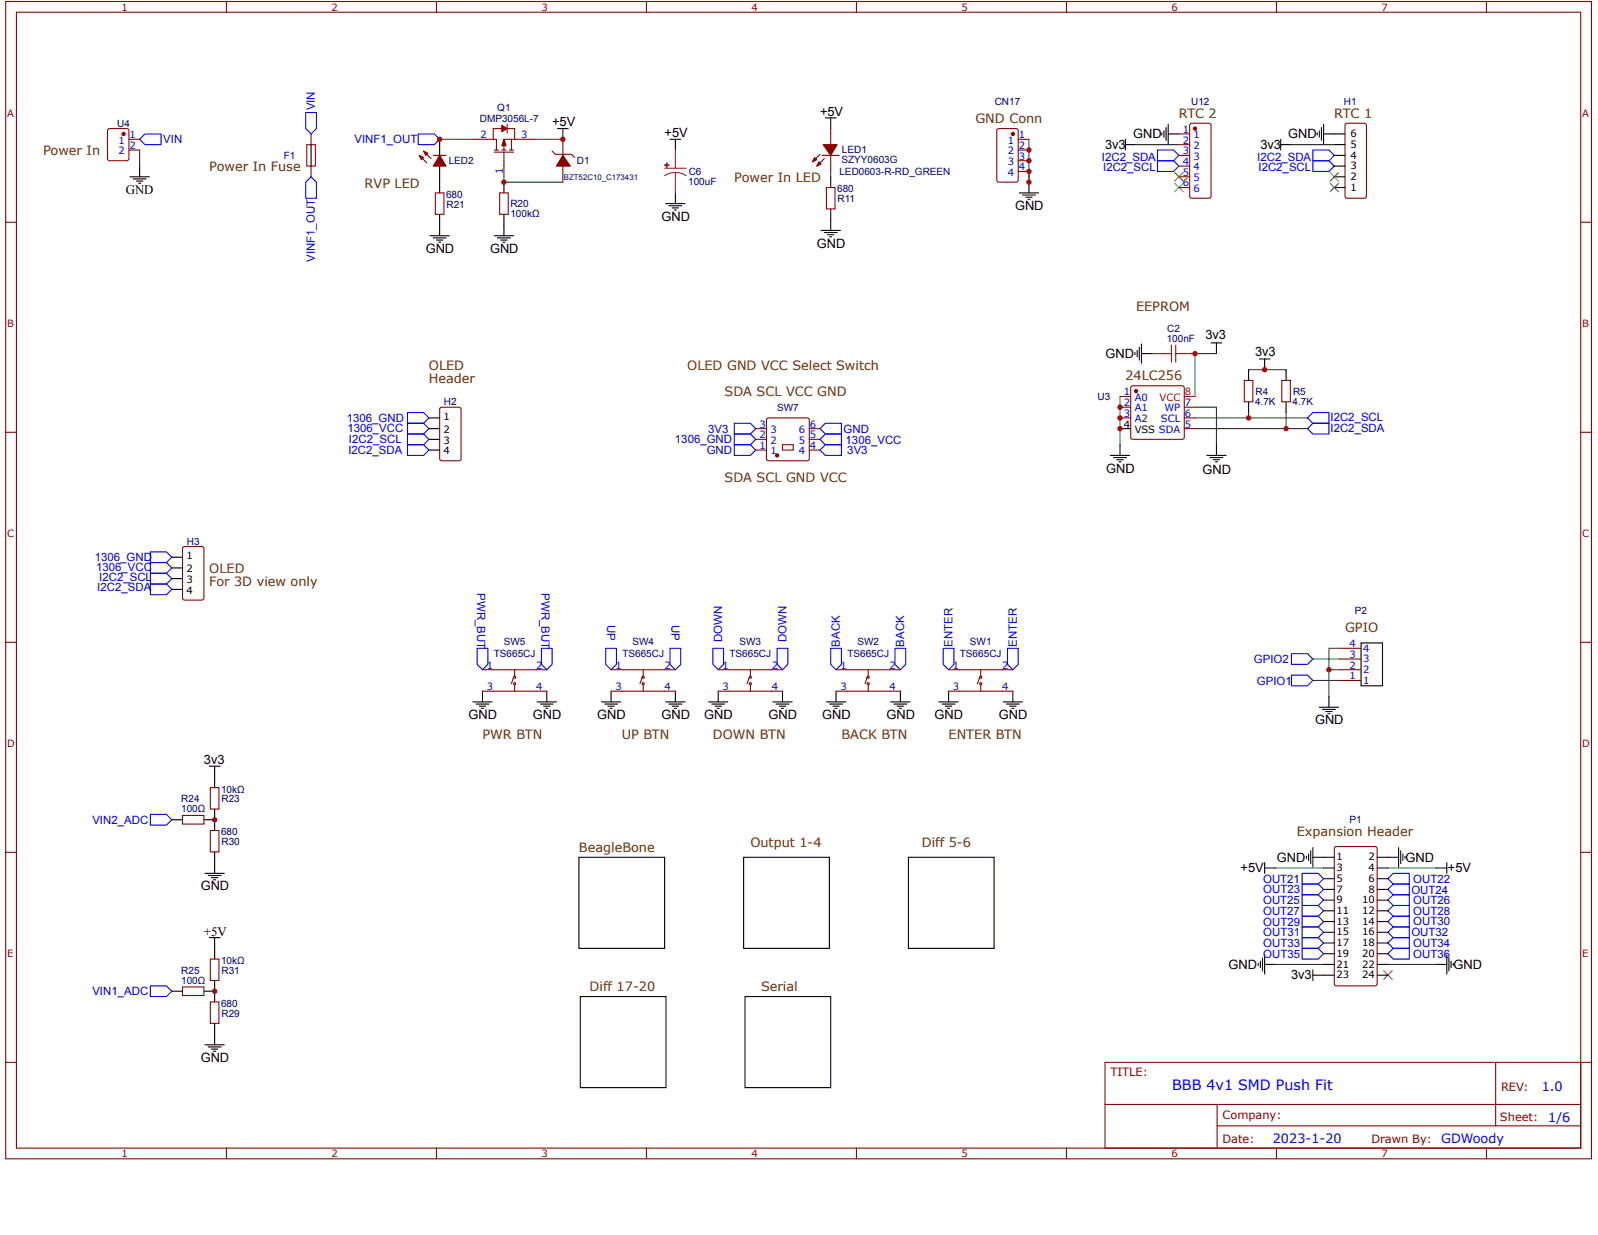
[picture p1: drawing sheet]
<svg xmlns="http://www.w3.org/2000/svg" width="279mm" height="216mm" viewBox="0 0 279 216" stroke-linecap="round" stroke-linejoin="round" font-family="sans-serif">
<g fill="none" stroke="#080" stroke-width=".19">
<path d="M24.4 26.2v2.8M88.1 30.9v.9h10.3M179.9 24.4v7.4M198.6 25.3h7.5M225.8 25.3h7.5M195.8 69.3v8.4M208.9 71.2h3.8v6.5M208.9 74.9h19.7M208.9 73.1h19.7M212.7 61.8h-3.8v7.5M218.3 72.1v1M218.3 64.6h6.6"/>
<path d="M224.9 72.1v2.8M229.5 119h4.7M229.5 115.2h4.7M232.4 117.1h1.8M234.2 113.3h-1.8v8.5M223 151.7h8.4M242.7 151.7h8.4M223 168.6h8.4M242.7 168.6h8.4"/>
</g>
<g fill="none" stroke="#000" stroke-width=".19">
<path d="M22.7 30.9h3.4M23.3 31.3h2.2M23.9 31.7h1.1M24.2 32h.4M24.4 29v1.9M76.9 31.8v1.9M76.9 37.5v1.8M88.1 31.8v1.9M88.1 37.5v1.8M144.3 20.6h1.9M145.2 20.6v1.9M145.2 30.9v1.9"/>
<path d="M145.2 36.5v3.8M178.2 33.7h3.4M178.8 34.1h2.2M179.3 34.5h1.2M179.7 34.8h.4M179.9 31.8v1.9M196.8 25.3h1.8M196.8 24.4v1.8M203.1 23.2v.4M203.5 22.9v1.1M203.9 22.3v2.2M204.3 23.4h1.8"/>
<path d="M204.3 21.7v3.4M223.9 25.3h1.9M223.9 24.4v1.8M230.3 23.2v.4M230.7 22.9v1.1M231 22.3v2.2M231.4 23.4h3.8M231.4 21.7v3.4M233.3 25.3h1.9M233.3 32.8h1.9M233.3 30.9h1.9M233.3 29h1.9"/>
<path d="M233.3 27.2h1.9M143.6 40.3h3.3M144.1 40.7h2.3M144.7 41h1.1M145.1 41.4h.3M211.7 59.9h1.9M212.7 59.9v1.9M75 73.1h1.9M75 74.9h1.9M75 76.8h1.9M75 78.7h1.9M194.1 79.6h3.4"/>
<path d="M194.7 80h2.2M195.8 77.7v1.9M198.4 61.6v.4M198.8 61.3v1.1M199.2 60.7v2.2M199.6 61.8h1.8M199.6 60.1v3.4M211 79.6h3.4M211.6 80h2.2M212.7 77.7v1.9M218.3 64.6v1.9M218.3 70.2v1.9"/>
<path d="M220.2 62.8h1.9M221.1 62.8v1.8M224.9 64.6v1.9M224.9 70.2v1.9M30 97.4h1.9M30 99.3h1.9M195.3 80.4h1.1M195.6 80.7h.4M212.1 80.4h1.1M212.5 80.7h.4M30 101.2h1.9M30 103h1.9"/>
<path d="M238 112.4h3.7v7.5h-3.7zM36.6 133.9h1.9M37.5 133.9v3.8M230.7 123.6h3.3M231.2 124h2.3M231.8 124.4h1.1M232.2 124.8h.3M232.4 121.8v1.8M30 143.3h1.9M35.7 143.3h1.8M35.8 152.7h3.4M36.4 153.1h2.3"/>
<path d="M37 153.4h1.1M37.3 153.8h.4M37.5 141.4v3.8M37.5 148.9v3.8M101.2 149.9h15v15.9h-15zM130 149.9h15v15.9h-15zM158.8 149.9h15v15.9h-15zM221.1 150.8v1.9M221.1 151.7h1.9M228.4 149.7v.4M228.8 149.3v1.1M229.2 148.7v2.3"/>
<path d="M229.5 149.9h3.8M229.5 148.2v3.4M231.4 151.7h1.9M231.4 153.6h1.9M231.4 155.5h1.9M231.4 157.4h1.9M231.4 159.2h1.9M240.8 149.9h3.7M240.8 151.7h1.9M240.8 153.6h1.9M240.8 155.5h1.9M240.8 157.4h1.9"/>
<path d="M240.8 159.2h1.9M244.5 148.2v3.4M244.9 148.7v2.3M245.3 149.3v1.1M245.7 149.7v.4M251.1 151.7h1.9M253 150.8v1.9M30 173.3h1.9M35.7 173.3h1.8M36.6 163.9h1.9M37.5 163.9v3.8M37.5 171.4v3.8"/>
<path d="M37.5 178.9v3.8M101.5 174.2h14.9v15.9h-14.9zM130.3 174.2h14.9v15.9h-14.9zM220 168.4v.4M220.4 168v1.2M220.7 167.5v2.2M221.1 166.9v3.4M221.1 168.6h1.9M229.5 169.5v1.9M229.5 170.5h3.8M231.4 168.6h1.9M231.4 161.1h1.9"/>
<path d="M231.4 163h1.9M231.4 164.9h1.9M231.4 166.7h1.9M240.8 168.6h1.9M240.8 170.5h1.9M240.8 161.1h1.9M240.8 163h1.9M240.8 164.9h1.9M240.8 166.7h1.9M251.1 168.6h1.9M253 166.9v3.4M253.3 167.5v2.2"/>
<path d="M253.7 168v1.2M254.1 168.4v.4M35.8 182.7h3.4M36.4 183h2.3M37 183.4h1.1M37.3 183.8h.4"/>
</g>
<g fill="none" stroke="#00f" stroke-width=".19">
<path d="M53.5 19.7h1.8v2.8l-.9 .9-.9-.9zM25.4 23.4h2.8v1.9h-2.8l-1-.9zM202.4 26.2h2.8l.9 1-.9 .9h-2.8zM202.4 28.1h2.8l.9 .9-.9 1h-2.8zM229.5 26.2h2.9l.9 1-.9 .9h-2.9zM229.5 28.1h2.9l.9 .9-.9 1h-2.9zM71.2 72.1h2.9l.9 1-.9 .9h-2.9zM71.2 74h2.9l.9 .9-.9 1h-2.9zM71.2 75.9h2.9l.9 .9-.9 .9h-2.9zM71.2 77.7h2.9l.9 1-.9 .9h-2.9zM228.6 73.1l.9-1h2.9v1.9h-2.9zM229.5 74h2.9v1.9h-2.9l-.9-1z"/>
<path d="M26.3 96.5h2.8l.9 .9-.9 1h-2.8zM26.3 98.4h2.8l.9 .9-.9 .9h-2.8zM26.3 100.2h2.8l.9 1-.9 .9h-2.8zM26.3 102.1h2.8l.9 .9-.9 1h-2.8zM225.8 114.3h2.8l.9 .9-.9 .9h-2.8zM225.8 118h2.8l.9 1-.9 .9h-2.8zM26.3 142.4h2.8l.9 .9-.9 .9h-2.8zM227.7 158.3h2.8l.9 .9-.9 1h-2.8zM227.7 156.4h2.8l.9 1-.9 .9h-2.8zM227.7 154.5h2.8l.9 1-.9 .9h-2.8zM227.7 152.7h2.8l.9 .9-.9 .9h-2.8zM242.7 157.4l.9-1h2.8v1.9h-2.8z"/>
<path d="M243.6 154.5h2.8v1.9h-2.8l-.9-.9zM243.6 152.7h2.8v1.8h-2.8l-.9-.9zM243.6 158.3h2.8v1.9h-2.8l-.9-1zM26.3 172.3h2.8l.9 1-.9 .9h-2.8zM227.7 160.2h2.8l.9 .9-.9 .9h-2.8zM227.7 162h2.8l.9 1-.9 .9h-2.8zM227.7 163.9h2.8l.9 1-.9 .9h-2.8zM227.7 165.8h2.8l.9 .9-.9 1h-2.8zM242.7 166.7l.9-.9h2.8v1.9h-2.8zM243.6 160.2h2.8v1.8h-2.8l-.9-.9zM243.6 162h2.8v1.9h-2.8l-.9-.9zM243.6 163.9h2.8v1.9h-2.8l-.9-.9z"/>
</g>
<g fill="none" stroke="#800" stroke-width=".19">
<path d="M76.1 33.7h1.5v3.8h-1.5zM87.4 33.7h1.5v3.8h-1.5zM96.5 26.4l.6 .6h2.8l.6 .5M98.4 24.4v2.8M98.4 29v2.8M144.5 32.8h1.5v3.7h-1.5zM235.4 21.6l3.1-.1 .2 .1 .2 .3v12.4l-.2 .3-.2 .1h-3l-.1-.1-.2-.3v-12.4zM77.1 71.2h3.1l.4 .2v8.8l-.2 .3-3.2 .1-.3-.2v-8.8zM201.4 61.8h1.9M207.1 61.8h1.8M217.6 66.5h1.5v3.7h-1.5zM224.1 66.5h1.5v3.7h-1.5z"/>
<path d="M32.1 95.6l3.2-.1 .3 .2 .1 8.8-.2 .4h-3.2l-.3-.2-.1-8.8zM234.2 119h3.8M234.2 117.1h3.8M234.2 115.2h3.8M234.2 113.3h3.8M36.8 137.7h1.5v3.7h-1.5zM31.9 142.6h3.8v1.5h-3.8zM36.8 145.2h1.5v3.7h-1.5zM233.3 148.2l.4-.2h6.7l.3 .2 .1 23.8-.2 .3h-6.9l-.4-.1zM31.9 172.5h3.8v1.5h-3.8zM36.8 175.2h1.5v3.7h-1.5zM36.8 167.7h1.5v3.7h-1.5z"/>
</g>
<g fill="#000">
<path d="M205.4 30.2l1.5 1.5zM206.9 30.2l-1.5 1.5z"/>
<path d="M205.4 32l1.5 1.5zM206.9 32l-1.5 1.5z"/>
<path d="M232.5 30.2l1.5 1.5zM232.5 31.7l1.5-1.5z"/>
<path d="M232.5 32l1.5 1.5zM234 32l-1.5 1.5z"/>
<path d="M241.9 169.7l1.5 1.5zM243.4 169.7l-1.5 1.5z"/>
</g>
<path d="M205.4 30.2l1.5 1.5M205.4 32l1.5 1.5M206.9 30.2l-1.5 1.5M206.9 32l-1.5 1.5M232.5 30.2l1.5 1.5M232.5 32l1.5 1.5M234 30.2l-1.5 1.5M234 32l-1.5 1.5M241.9 169.7l1.5 1.5M243.4 169.7l-1.5 1.5" fill="none" stroke="#3c3" stroke-width=".19"/>
<path d="M203.3 61.8h1.5M204.8 60.3v3M205.6 61.8h1.5M205.6 60.3v3" fill="none" stroke="#a00000" stroke-width=".19"/>
<path d="M98.4 27.2l1.3 1.8h-2.4z" fill="#800"/>
<path d="M98.4 27.2l1.3 1.8h-2.4zM174.3 22.7l.4-.2h3l.3 .2v8.8l-.2 .3h-3.1l-.4-.1z" fill="none" stroke="#800" stroke-width=".19"/>
<path d="M76.9 39.3v1.9M88.1 39.3v1.9M97.5 22.5h1.8M98.4 22.5v1.9M75.2 41.2h3.4M75.7 41.6h2.3M76.3 42h1.1M76.7 42.3h.4M86.4 41.2h3.4M87 41.6h2.2M87.5 42h1.2M87.9 42.3h.4" fill="none" stroke="#000" stroke-width=".19"/>
<path d="M76.9 24.4h5.6M93.7 24.4h4.7" fill="none" stroke="#080" stroke-width=".19"/>
<path d="M53.5 31.8l.9-.9 .9 .9v2.9h-1.8zM73.1 23.4h2.8l1 1-1 .9h-2.8z" fill="none" stroke="#00f" stroke-width=".19"/>
<circle cx="177.1" cy="23.4" r=".28" fill="#800"/>
<g fill="none" stroke="#800" stroke-width=".19">
<path d="M54.4 23.4v1.9M54.4 29v1.9M178 24.4h1.9M178 26.2h1.9M178 28.1h1.9M178 30h1.9M197.8 67.6l.3-.2 8.8 .1 .2 .3-.1 8.8-.3 .2h-8.8l-.2-.4z"/>
<circle cx="177.1" cy="23.4" r=".28"/>
</g>
<path d="M53.6 25.3h1.5v3.7h-1.5z" fill="none" stroke="#a00000" stroke-width=".19"/>
<path d="M54.4 25.3v3.7" fill="none" stroke="#000" stroke-width=".19"/>
<circle cx="198.6" cy="68.4" r=".28" fill="#800"/>
<g fill="none" stroke="#800" stroke-width=".19">
<path d="M19 22.5h3.2l.3 .2v5l-.1 .3-3.2 .1-.4-.2v-5zM195.8 69.3h1.9M195.8 71.2h1.9M195.8 73.1h1.9M207.1 71.2h1.8M207.1 73.1h1.8M207.1 74.9h1.8"/>
<circle cx="198.6" cy="68.4" r=".28"/>
</g>
<path d="M195.8 74.9h1.9" fill="none" stroke="#000" stroke-width=".19"/>
<path d="M207.1 69.3h1.8" fill="none" stroke="#f00" stroke-width=".19"/>
<circle cx="21.6" cy="23.4" r=".28" fill="#800"/>
<g fill="none" stroke="#800" stroke-width=".19">
<path d="M22.5 24.4h1.9M22.5 26.2h1.9M208.1 21.7l.3-.2h3l.3 .2v.2v12.4v.2l-.3 .2h-3l-.2-.1-.2-.3z"/>
<circle cx="21.6" cy="23.4" r=".28"/>
</g>
<circle cx="208.9" cy="22.5" r=".28" fill="#800"/>
<g fill="none" stroke="#800" stroke-width=".19">
<path d="M206.1 23.4h1.9M206.1 25.3h1.9M206.1 27.2h1.9M206.1 29h1.9M206.1 30.9h1.9M206.1 32.8h1.9"/>
<circle cx="208.9" cy="22.5" r=".28"/>
</g>
<path d="M143.9 25.3h2.5l-1.2 1.9z" fill="#800"/>
<path d="M143.4 27l-1.3 1.3M143.7 27.2h3M143.9 25.3h2.5l-1.2 1.9zM144.1 27.7l-1.3 1.3M145.2 22.5v2.8M145.2 27.2v2.8" fill="none" stroke="#800" stroke-width=".19"/>
<path d="M142.4 27.5l.4 .4-.7 .4z" fill="#800"/>
<path d="M142.4 27.5l.4 .4-.7 .4z" fill="none" stroke="#800" stroke-width=".19"/>
<path d="M143.2 28.3l.4 .4-.8 .3z" fill="#800"/>
<g fill="none" stroke="#800" stroke-width=".19">
<path d="M143.2 28.3l.4 .4-.8 .3zM84.4 117.1h11.2M89.8 118.4l-.4 1.1M90 117.1v1.1M90 119.7v1.1M106.8 117.1h11.3M112.3 118.4l-.4 1.1M112.5 117.1v1.1M112.5 119.7v1.1M125.6 117.1h11.2M131 118.4l-.4 1.1M131.2 117.1v1.1"/>
<path d="M131.2 119.7v1.1M146.2 117.1h11.2M151.6 118.4l-.4 1.1M151.8 117.1v1.1M151.8 119.7v1.1M165.9 117.1h11.2M171.3 118.4l-.4 1.1M171.5 117.1v1.1M171.5 119.7v1.1M84.4 120.8h11.2M106.8 120.8h11.3M125.6 120.8h11.2"/>
<path d="M146.2 120.8h11.2M165.9 120.8h11.2"/>
<circle cx="90" cy="119.5" r=".19"/>
<circle cx="90" cy="118.4" r=".19"/>
<circle cx="112.5" cy="119.5" r=".19"/>
<circle cx="112.5" cy="118.4" r=".19"/>
<circle cx="131.2" cy="119.5" r=".19"/>
<circle cx="131.2" cy="118.4" r=".19"/>
<circle cx="151.8" cy="119.5" r=".19"/>
<circle cx="151.8" cy="118.4" r=".19"/>
<circle cx="171.5" cy="119.5" r=".19"/>
<circle cx="171.5" cy="118.4" r=".19"/>
</g>
<path d="M145.2 30v.9" fill="none" stroke="#080" stroke-width=".19"/>
<path d="M83.4 113.3h1.9v2.8l-.9 1-1-1zM94.7 113.3h1.8v2.8l-.9 1-.9-1zM105.9 113.3h1.9v2.8l-1 1-.9-1zM117.1 113.3h1.9v2.8l-.9 1-1-1zM124.6 113.3h1.9v2.8l-.9 1-1-1zM135.9 113.3h1.9v2.8l-1 1-.9-1zM145.2 113.3h1.9v2.8l-.9 1-1-1zM156.5 113.3h1.9v2.8l-1 1-.9-1zM164.9 113.3h1.9v2.8l-.9 1-1-1zM176.2 113.3h1.8v2.8l-.9 1-.9-1z" fill="none" stroke="#00f" stroke-width=".19"/>
<g fill="none" stroke="#000" stroke-width=".19">
<path d="M116.4 35.6h3.4M117 36h2.2M117.1 24.4h1.9M117.5 36.3h1.1M117.9 36.7h.4M118.1 24.4v1.8M118.1 33.7v1.9M82.7 122.7h3.3M83.2 123.1h2.3M83.8 123.5h1.1M84.2 123.8h.3M84.4 120.8v1.9"/>
<path d="M93.9 122.7h3.4M94.5 123.1h2.2M95 123.5h1.2M95.4 123.8h.4M95.6 120.8v1.9M105.2 122.7h3.3M105.7 123.1h2.3M106.3 123.5h1.1M106.7 123.8h.3M106.8 120.8v1.9M116.4 122.7h3.4M117 123.1h2.2"/>
<path d="M117.5 123.5h1.1M117.9 123.8h.4M118.1 120.8v1.9M123.9 122.7h3.4M124.5 123.1h2.2M125 123.5h1.1M125.4 123.8h.4M125.6 120.8v1.9M135.1 122.7h3.4M135.7 123.1h2.2M136.3 123.5h1.1M136.6 123.8h.4"/>
<path d="M136.8 120.8v1.9M144.5 122.7h3.4M145.1 123.1h2.2M145.6 123.5h1.1M146 123.8h.4M146.2 120.8v1.9M155.7 122.7h3.4M156.3 123.1h2.2M156.9 123.5h1.1M157.2 123.8h.4M157.4 120.8v1.9M164.2 122.7h3.3"/>
<path d="M164.7 123.1h2.3M165.3 123.5h1.1M165.7 123.8h.3M165.9 120.8v1.9M175.4 122.7h3.4M176 123.1h2.2M176.5 123.5h1.2M176.9 123.8h.4M177.1 120.8v1.9"/>
</g>
<path d="M88.1 24.4l.4 1.1h-.8z" fill="#800"/>
<path d="M88.1 24.4l.4 1.1h-.8z" fill="none" stroke="#800" stroke-width=".19"/>
<path d="M87.7 21.9l1 .6-1 .5z" fill="#800"/>
<g fill="none" stroke="#800" stroke-width=".19">
<path d="M1 .3h277.3v202.3h-277.3zM2.9 2.1h273.5v198.6h-273.5zM39.6 .3v1.8M76.3 .3v1.8M113 .3v1.8M149.7 .3v1.8M186.5 .3v1.8M223.2 .3v1.8M259.9 .3v1.8M1 38.9h1.9M82.5 24.4h3.7M86.4 26.6h3.4"/>
<path d="M86.4 26.2h.8M87.7 21.9l1 .6-1 .5zM87.7 22.5h-1.5v1.9h.6v1.8M87.7 26.2h.8M88.1 26.6v1.5M88.1 29v1.9M88.7 22.5h1.3v1.9h-1.9v1.8M88.7 21.7v1.5M89 26.2h.8M89.4 24.4v1.8M90 24.4h3.7M276.4 38.9h1.9"/>
<path d="M1 75.6h1.9M276.4 75.6h1.9M1 112.3h1.9M276.4 112.3h1.9M1 149h1.9M276.4 149h1.9M1 185.7h1.9M193.2 185.7h83.2v15h-83.2zM193.2 193.1h83.1M212.8 196.8h63.5M212.8 193.1v7.5M261.5 185.7v11.1"/>
<path d="M276.4 185.7h1.9M39.6 200.7v1.9M76.3 200.7v1.9M113 200.7v1.9M149.7 200.7v1.9M186.5 200.7v1.9M223.2 200.7v1.9M259.9 200.7v1.9"/>
</g>
<path d="M88.1 28.1v.9" fill="none" stroke="#600" stroke-width=".19"/>
<path d="M116.2 29.4h3.8M118.1 30.2l1.2 .1 .7 .4M118.1 30.2h-.8l-1.1 .5M118.1 26.2v3.2M118.1 30.2v3.5" fill="none" stroke="#8d2323" stroke-width=".19"/>
<path d="M116.2 28.8l.8 .1z" fill="#8d2323"/>
<path d="M116.2 28.8l.8 .1z" fill="none" stroke="#8d2323" stroke-width=".19"/>
<path d="M116.6 28.5v.7z" fill="#8d2323"/>
<path d="M116.6 28.5v.7z" fill="none" stroke="#8d2323" stroke-width=".19"/>
<path d="M128.4 74h2.8l.9 .9-.9 1h-2.8zM128.4 77.7h2.8l.9 1-.9 .9h-2.8zM128.4 75.9h2.8l.9 .9-.9 .9h-2.8zM143.4 78.7l.9-1h2.8v1.9h-2.8zM143.4 76.8l.9-.9h2.8v1.8h-2.8zM144.3 74h2.8v1.9h-2.8l-.9-1z" fill="none" stroke="#00f" stroke-width=".19"/>
<path d="M132.1 74.9h1.9M132.1 76.8h1.9M132.1 78.7h1.9M136.8 77.7h1.9v1h-1.9zM141.5 74.9h1.9M141.5 76.8h1.9M141.5 78.7h1.9" fill="none" stroke="#800" stroke-width=".19"/>
<circle cx="135.9" cy="79.6" r=".28" fill="#800"/>
<g fill="none" stroke="#800" stroke-width=".19">
<path d="M134.2 73.1h6.9l.3 .1 .1 7-.2 .3-6.9 .1-.3-.2-.1-7z"/>
<circle cx="135.9" cy="79.6" r=".28"/>
</g>
<path d="M76.9 24.4v2.8M76.9 29v2.8" fill="none" stroke="#000" stroke-width=".19"/>
<path d="M76.9 27.2l1.1 1.8h-2.3z" fill="#800"/>
<path d="M73.3 27.2l1.3 1.3M74.1 26.4l1.3 1.3M76.9 27.2l1.1 1.8h-2.3z" fill="none" stroke="#800" stroke-width=".19"/>
<path d="M74.1 26.4l.7 .4-.4 .4z" fill="#800"/>
<path d="M74.1 26.4l.7 .4-.4 .4z" fill="none" stroke="#800" stroke-width=".19"/>
<path d="M73.3 27.2l.8 .3-.4 .4z" fill="#800"/>
<path d="M73.3 27.2l.8 .3-.4 .4zM75.7 27.2h2.3" fill="none" stroke="#800" stroke-width=".19"/>
<g fill="#c00">
<circle cx="208.9" cy="61.8" r=".47"/>
<circle cx="218.3" cy="73.1" r=".47"/>
<circle cx="224.9" cy="74.9" r=".47"/>
<circle cx="221.1" cy="64.6" r=".47"/>
<circle cx="195.8" cy="74.9" r=".47"/>
<circle cx="195.8" cy="73.1" r=".47"/>
<circle cx="195.8" cy="71.2" r=".47"/>
<circle cx="232.4" cy="117.1" r=".47"/>
<circle cx="37.5" cy="173.3" r=".47"/>
<circle cx="37.5" cy="143.3" r=".47"/>
<circle cx="179.9" cy="26.2" r=".47"/>
<circle cx="179.9" cy="28.1" r=".47"/>
<circle cx="179.9" cy="30" r=".47"/>
<circle cx="179.9" cy="31.8" r=".47"/>
<circle cx="88.1" cy="31.8" r=".47"/>
<circle cx="98.4" cy="24.4" r=".47"/>
<circle cx="76.9" cy="24.4" r=".47"/>
</g>
<text font-size="2.5" fill="#00f" x="204.9" y="190.5">BBB 4v1 SMD Push Fit</text>
<g font-size="2.2">
<text x="96.5" y="22.1">+5V</text>
<text x="116.2" y="24">+5V</text>
<text x="143.4" y="20.2">+5V</text>
<text x="193.2" y="26">3v3</text>
<text x="198.1" y="24.2">GND</text>
<text x="220.4" y="26">3v3</text>
<text x="225.2" y="24.2">GND</text>
<text x="22" y="33.9">GND</text>
<text x="115.6" y="38.6">GND</text>
<text x="177.5" y="36.7">GND</text>
<text x="74.4" y="44.2">GND</text>
<text x="85.7" y="44.2">GND</text>
<text x="142.8" y="43.3">GND</text>
<text x="210.8" y="59.3">3v3</text>
<text x="193.3" y="62.6">GND</text>
<text x="219.4" y="62.2">3v3</text>
<text x="193.4" y="82.6">GND</text>
<text x="210.3" y="82.9">GND</text>
<text x="81.9" y="125.7">GND</text>
<text x="93.2" y="125.7">GND</text>
<text x="104.4" y="125.7">GND</text>
<text x="115.6" y="125.7">GND</text>
<text x="123.1" y="125.7">GND</text>
<text x="134.4" y="125.7">GND</text>
<text x="143.7" y="125.7">GND</text>
<text x="155" y="125.7">GND</text>
<text x="163.4" y="125.7">GND</text>
<text x="174.7" y="125.7">GND</text>
<text x="229.9" y="126.6">GND</text>
<text x="35.7" y="133.6">3v3</text>
<text x="35.1" y="155.7">GND</text>
<text x="216.9" y="152.5">+5V</text>
<text x="223.2" y="150.6">GND</text>
<text x="245.7" y="150.6">GND</text>
<text x="253.1" y="152.5">+5V</text>
<text x="35.7" y="163.5">+5V</text>
<text x="214.8" y="169.3">GND</text>
<text x="225.7" y="171.2">3v3</text>
<text x="254.1" y="169.3">GND</text>
<text x="35.1" y="185.6">GND</text>
</g>
<g font-size="2.2" fill="#630">
<text x="170.5" y="21.5">GND Conn</text>
<text x="206.1" y="20.6">RTC 2</text>
<text x="233.3" y="20.6">RTC 1</text>
<text x="7.6" y="27.2">Power In</text>
<text x="36.6" y="30">Power In Fuse</text>
<text x="63.8" y="32.8">RVP LED</text>
<text x="128.4" y="31.8">Power In LED</text>
<text x="198.6" y="54.3">EEPROM</text>
<text x="75" y="64.6">OLED</text>
<text x="120.2" y="64.6">OLED GND VCC Select Switch</text>
<text x="75" y="66.9">Header</text>
<text x="126.7" y="69.3">SDA SCL VCC GND</text>
<text x="196.8" y="66.5">24LC256</text>
<text x="126.7" y="84.3">SDA SCL GND VCC</text>
<text x="36.6" y="100.2">OLED</text>
<text x="36.6" y="102.5">For 3D view only</text>
<text x="235.2" y="110.5">GPIO</text>
<text x="84.4" y="129.3">PWR BTN</text>
<text x="108.7" y="129.3">UP BTN</text>
<text x="124.6" y="129.3">DOWN BTN</text>
<text x="147.1" y="129.3">BACK BTN</text>
<text x="165.9" y="129.3">ENTER BTN</text>
<text x="101.2" y="148.9">BeagleBone</text>
<text x="131.2" y="148">Output 1-4</text>
<text x="161.2" y="148">Diff 5-6</text>
<text x="226.7" y="146.1">Expansion Header</text>
<text x="103.1" y="173.3">Diff 17-20</text>
<text x="133.1" y="173.3">Serial</text>
</g>
<g font-size="2.2" fill="#00f">
<text x="269.6" y="190.6">1.0</text>
<text x="270.7" y="196.1">1/6</text>
<text x="222.5" y="199.9">2023-1-20</text>
</g>
<g font-size="2" fill="#00f">
<text x="55" y="19.3" transform="rotate(-90 55 19.3)">VIN</text>
<text x="28.5" y="25">VIN</text>
<text x="62" y="25">VINF1_OUT</text>
<text x="192.7" y="28.1">I2C2_SDA</text>
<text x="192.9" y="30">I2C2_SCL</text>
<text x="219.8" y="28.1">I2C2_SDA</text>
<text x="220" y="30">I2C2_SCL</text>
<text x="55.1" y="45.8" transform="rotate(-90 55.1 45.8)">VINF1_OUT</text>
<text x="60.6" y="73.7">1306_GND</text>
<text x="60.7" y="75.6">1306_VCC</text>
<text x="61" y="77.5">I2C2_SCL</text>
<text x="118" y="77.5">1306_GND</text>
<text x="123.8" y="75.7">3V3</text>
<text x="147.5" y="75.7">GND</text>
<text x="147.9" y="77.6">1306_VCC</text>
<text x="232.6" y="75.5">I2C2_SDA</text>
<text x="232.6" y="73.6">I2C2_SCL</text>
<text x="60.9" y="79.4">I2C2_SDA</text>
<text x="123.6" y="79.4">GND</text>
<text x="148.2" y="79.4">3V3</text>
<text x="16.6" y="98">1306_GND</text>
<text x="16.8" y="99.9">1306_VCC</text>
<text x="17.3" y="101.5">I2C2_SCL</text>
<text x="17" y="103.4">I2C2_SDA</text>
<text x="83.4" y="103.7" transform="rotate(90 83.4 103.7)">PWR_BUT</text>
<text x="94.7" y="103.7" transform="rotate(90 94.7 103.7)">PWR_BUT</text>
<text x="106.1" y="109.2" transform="rotate(90 106.1 109.2)">UP</text>
<text x="117.4" y="109.2" transform="rotate(90 117.4 109.2)">UP</text>
<text x="126.3" y="112.3" transform="rotate(-90 126.3 112.3)">DOWN</text>
<text x="137.5" y="112.3" transform="rotate(-90 137.5 112.3)">DOWN</text>
<text x="146.9" y="113" transform="rotate(-90 146.9 113)">BACK</text>
<text x="158.1" y="113" transform="rotate(-90 158.1 113)">BACK</text>
<text x="166.5" y="113" transform="rotate(-90 166.5 113)">ENTER</text>
<text x="177.8" y="113" transform="rotate(-90 177.8 113)">ENTER</text>
<text x="219.2" y="115.9">GPIO2</text>
<text x="219.8" y="119.7">GPIO1</text>
<text x="16.1" y="144">VIN2_ADC</text>
<text x="220.9" y="154.3">OUT21</text>
<text x="247.1" y="154.3">OUT22</text>
<text x="220.9" y="159.9">OUT27</text>
<text x="220.9" y="158">OUT25</text>
<text x="220.9" y="156.2">OUT23</text>
<text x="220.9" y="161.8">OUT29</text>
<text x="246.8" y="156.2">OUT24</text>
<text x="247.1" y="159.9">OUT28</text>
<text x="247.1" y="161.8">OUT30</text>
<text x="247.1" y="158.1">OUT26</text>
<text x="220.9" y="165.5">OUT33</text>
<text x="220.9" y="167.4">OUT35</text>
<text x="220.9" y="163.7">OUT31</text>
<text x="246.8" y="163.6">OUT32</text>
<text x="247.1" y="167.4">OUT36</text>
<text x="247.1" y="165.6">OUT34</text>
<text x="16.1" y="174">VIN1_ADC</text>
</g>
<g font-size="2" fill="#800">
<text x="194.1" y="188.2">TITLE:</text>
<text x="262.4" y="190.6">REV:</text>
<text x="213.7" y="195.7">Company:</text>
<text x="262.3" y="196">Sheet:</text>
<text x="213.7" y="199.8">Date:</text>
<text x="239.8" y="199.8">Drawn By: GDWoody</text>
</g>
<g font-size="1.7" fill="#800">
<text x="21.2" y="1.9">1</text>
<text x="57.9" y="1.9">2</text>
<text x="94.7" y="1.9">3</text>
<text x="131.4" y="1.9">4</text>
<text x="168.1" y="1.9">5</text>
<text x="204.8" y="1.9">6</text>
<text x="241.5" y="1.9">7</text>
<text x="1.3" y="20.5">A</text>
<text x="276.7" y="20.5">A</text>
<text x="1.3" y="57.2">B</text>
<text x="276.7" y="57.2">B</text>
<text x="1.3" y="93.9">C</text>
<text x="276.7" y="93.9">C</text>
<text x="1.3" y="130.6">D</text>
<text x="276.7" y="130.6">D</text>
<text x="1.3" y="167.4">E</text>
<text x="276.7" y="167.4">E</text>
<text x="21.2" y="202.3">1</text>
<text x="57.9" y="202.3">2</text>
<text x="94.7" y="202.3">3</text>
<text x="131.4" y="202.3">4</text>
<text x="168.1" y="202.3">5</text>
<text x="204.8" y="202.3">6</text>
<text x="241.5" y="202.3">7</text>
</g>
<g font-size="1.7" fill="#000080">
<text x="20.5" y="22.2">U4</text>
<text x="83.9" y="21.2">DMP3056L-7</text>
<text x="86.9" y="19.5">Q1</text>
<text x="173.9" y="18.4">CN17</text>
<text x="208.3" y="18.4">U12</text>
<text x="235" y="18.4">H1</text>
<text x="49.6" y="27.7">F1</text>
<text x="78.5" y="28.7">LED2</text>
<text x="100.8" y="28.7">D1</text>
<text x="147.1" y="28.6">SZYY0603G</text>
<text x="147.2" y="26.8">LED1</text>
<text x="78" y="34.6">680</text>
<text x="120.3" y="32.3">100uF</text>
<text x="120.4" y="30.6">C6</text>
<text x="146.4" y="33.6">680</text>
<text x="146.4" y="35.3">R11</text>
<text x="146.8" y="30.6">LED0603-R-RD_GREEN</text>
<text x="78.1" y="36.3">R21</text>
<text x="89.2" y="37.9">100kΩ</text>
<text x="89.2" y="36.2">R20</text>
<text x="204" y="59.8">100nF</text>
<text x="204.1" y="58.1">C2</text>
<text x="77.6" y="70.9">H2</text>
<text x="135.9" y="71.8">SW7</text>
<text x="191.9" y="69.9">U3</text>
<text x="219.4" y="70.7">4.7K</text>
<text x="219.5" y="69">R4</text>
<text x="226" y="70.7">4.7K</text>
<text x="226.1" y="69">R5</text>
<text x="32.7" y="95.2">H3</text>
<text x="236.9" y="107.4">P2</text>
<text x="88.1" y="112.8">SW5</text>
<text x="110.6" y="112.8">SW4</text>
<text x="129.3" y="112.8">SW3</text>
<text x="149.9" y="112.8">SW2</text>
<text x="169.6" y="112.8">SW1</text>
<text x="86.3" y="114.9">TS665CJ</text>
<text x="108.8" y="114.9">TS665CJ</text>
<text x="127.6" y="114.9">TS665CJ</text>
<text x="148.2" y="114.9">TS665CJ</text>
<text x="167.8" y="114.9">TS665CJ</text>
<text x="31.7" y="142">100Ω</text>
<text x="31.7" y="140.3">R24</text>
<text x="38.7" y="138.6">10kΩ</text>
<text x="38.7" y="140.3">R23</text>
<text x="236" y="143.9">P1</text>
<text x="38.7" y="146">680</text>
<text x="38.7" y="147.7">R30</text>
<text x="31.7" y="172">100Ω</text>
<text x="31.7" y="170.3">R25</text>
<text x="38.7" y="168.5">10kΩ</text>
<text x="38.7" y="170.2">R31</text>
<text x="38.7" y="176">680</text>
<text x="38.7" y="177.7">R29</text>
</g>
<g font-size="1.7" fill="#00f">
<text x="206.8" y="23.2">1</text>
<text x="20.7" y="25.1">1</text>
<text x="20.7" y="27">2</text>
<text x="22.6" y="24.2">1</text>
<text x="22.6" y="26">2</text>
<text x="84" y="24.2">2</text>
<text x="91.1" y="24.2">3</text>
<text x="176.2" y="25.1">1</text>
<text x="176.2" y="27">2</text>
<text x="176.2" y="28.8">3</text>
<text x="178.1" y="24.2">1</text>
<text x="178.1" y="26">2</text>
<text x="178.1" y="27.9">3</text>
<text x="178.1" y="29.8">4</text>
<text x="206.8" y="25.1">2</text>
<text x="206.8" y="27">3</text>
<text x="206.8" y="28.8">4</text>
<text x="208.7" y="24.2">1</text>
<text x="208.7" y="26">2</text>
<text x="208.7" y="27.9">3</text>
<text x="208.7" y="29.8">4</text>
<text x="87.9" y="30.3" transform="rotate(-90 87.9 30.3)">1</text>
<text x="176.2" y="30.7">4</text>
<text x="206.8" y="30.7">5</text>
<text x="206.8" y="32.6">6</text>
<text x="208.7" y="31.7">5</text>
<text x="208.7" y="33.5">6</text>
<text x="196.5" y="69.1">1</text>
<text x="196.5" y="71">2</text>
<text x="198.4" y="70.1">A0</text>
<text x="198.4" y="71.9">A1</text>
<text x="203.6" y="71.9">WP</text>
<text x="207.2" y="71">7</text>
<text x="132.8" y="74.7">3</text>
<text x="132.8" y="76.6">2</text>
<text x="134.7" y="75.7">3</text>
<text x="134.7" y="77.6">2</text>
<text x="139.7" y="75.7">6</text>
<text x="139.7" y="77.6">5</text>
<text x="141.6" y="74.7">6</text>
<text x="141.6" y="76.6">5</text>
<text x="196.5" y="72.9">3</text>
<text x="198.4" y="73.8">A2</text>
<text x="203" y="73.8">SCL</text>
<text x="207.2" y="74.7">5</text>
<text x="207.2" y="72.9">6</text>
<text x="132.8" y="78.5">1</text>
<text x="134.7" y="79.4">1</text>
<text x="139.7" y="79.4">4</text>
<text x="141.6" y="78.5">4</text>
<text x="235.9" y="113.1">4</text>
<text x="238.4" y="113.9">4</text>
<text x="85.1" y="116.9">1</text>
<text x="93.7" y="116.9">2</text>
<text x="107.6" y="116.9">1</text>
<text x="116.2" y="116.9">2</text>
<text x="126.3" y="116.9">1</text>
<text x="134.9" y="116.9">2</text>
<text x="146.9" y="116.9">1</text>
<text x="155.5" y="116.9">2</text>
<text x="166.6" y="116.9">1</text>
<text x="175.2" y="116.9">2</text>
<text x="235.9" y="118.8">1</text>
<text x="235.9" y="116.9">2</text>
<text x="235.9" y="115">3</text>
<text x="238.4" y="119.5">1</text>
<text x="238.4" y="117.6">2</text>
<text x="238.4" y="115.8">3</text>
<text x="85.1" y="120.6">3</text>
<text x="93.7" y="120.6">4</text>
<text x="107.6" y="120.6">3</text>
<text x="116.2" y="120.6">4</text>
<text x="126.3" y="120.6">3</text>
<text x="134.9" y="120.6">4</text>
<text x="146.9" y="120.6">3</text>
<text x="155.5" y="120.6">4</text>
<text x="166.6" y="120.6">3</text>
<text x="175.2" y="120.6">4</text>
</g>
<g font-size="1.7">
<text x="236.1" y="24">6</text>
<text x="236.1" y="29.6">3</text>
<text x="236.1" y="27.7">4</text>
<text x="236.1" y="25.9">5</text>
<text x="236.1" y="33.3">1</text>
<text x="236.1" y="31.5">2</text>
<text x="77.6" y="73.4">1</text>
<text x="77.6" y="75.7">2</text>
<text x="77.6" y="77.6">3</text>
<text x="196.5" y="74.7">4</text>
<text x="198.4" y="75.7">VSS SDA</text>
<text x="77.6" y="79.4">4</text>
<text x="32.6" y="97.8">1</text>
<text x="32.6" y="100">2</text>
<text x="32.6" y="101.9">3</text>
<text x="32.6" y="103.8">4</text>
<text x="233.7" y="150.4">1</text>
<text x="233.7" y="152.3">3</text>
<text x="233.7" y="154.2">5</text>
<text x="239.3" y="150.4">2</text>
<text x="239.3" y="152.3">4</text>
<text x="239.3" y="154.2">6</text>
<text x="233.7" y="156">7</text>
<text x="233.7" y="157.9">9</text>
<text x="233.7" y="159.8">11</text>
<text x="233.7" y="161.7">13</text>
<text x="238.2" y="157.9">10</text>
<text x="238.2" y="159.8">12</text>
<text x="238.2" y="161.7">14</text>
<text x="239.3" y="156">8</text>
<text x="233.7" y="163.5">15</text>
<text x="233.7" y="165.4">17</text>
<text x="233.7" y="167.3">19</text>
<text x="238.2" y="163.5">16</text>
<text x="238.2" y="165.4">18</text>
<text x="238.2" y="167.3">20</text>
<text x="233.7" y="169.2">21</text>
<text x="233.7" y="171">23</text>
<text x="238.2" y="169.2">22</text>
<text x="238.2" y="171">24</text>
</g>
<g font-size="1.7" fill="#f00">
<text x="202.7" y="70.1">VCC</text>
<text x="207.2" y="69.1">8</text>
</g>
<text font-size="1.4" fill="#000080" x="98.6" y="31.5">BZT52C10_C173431</text>
</svg>
